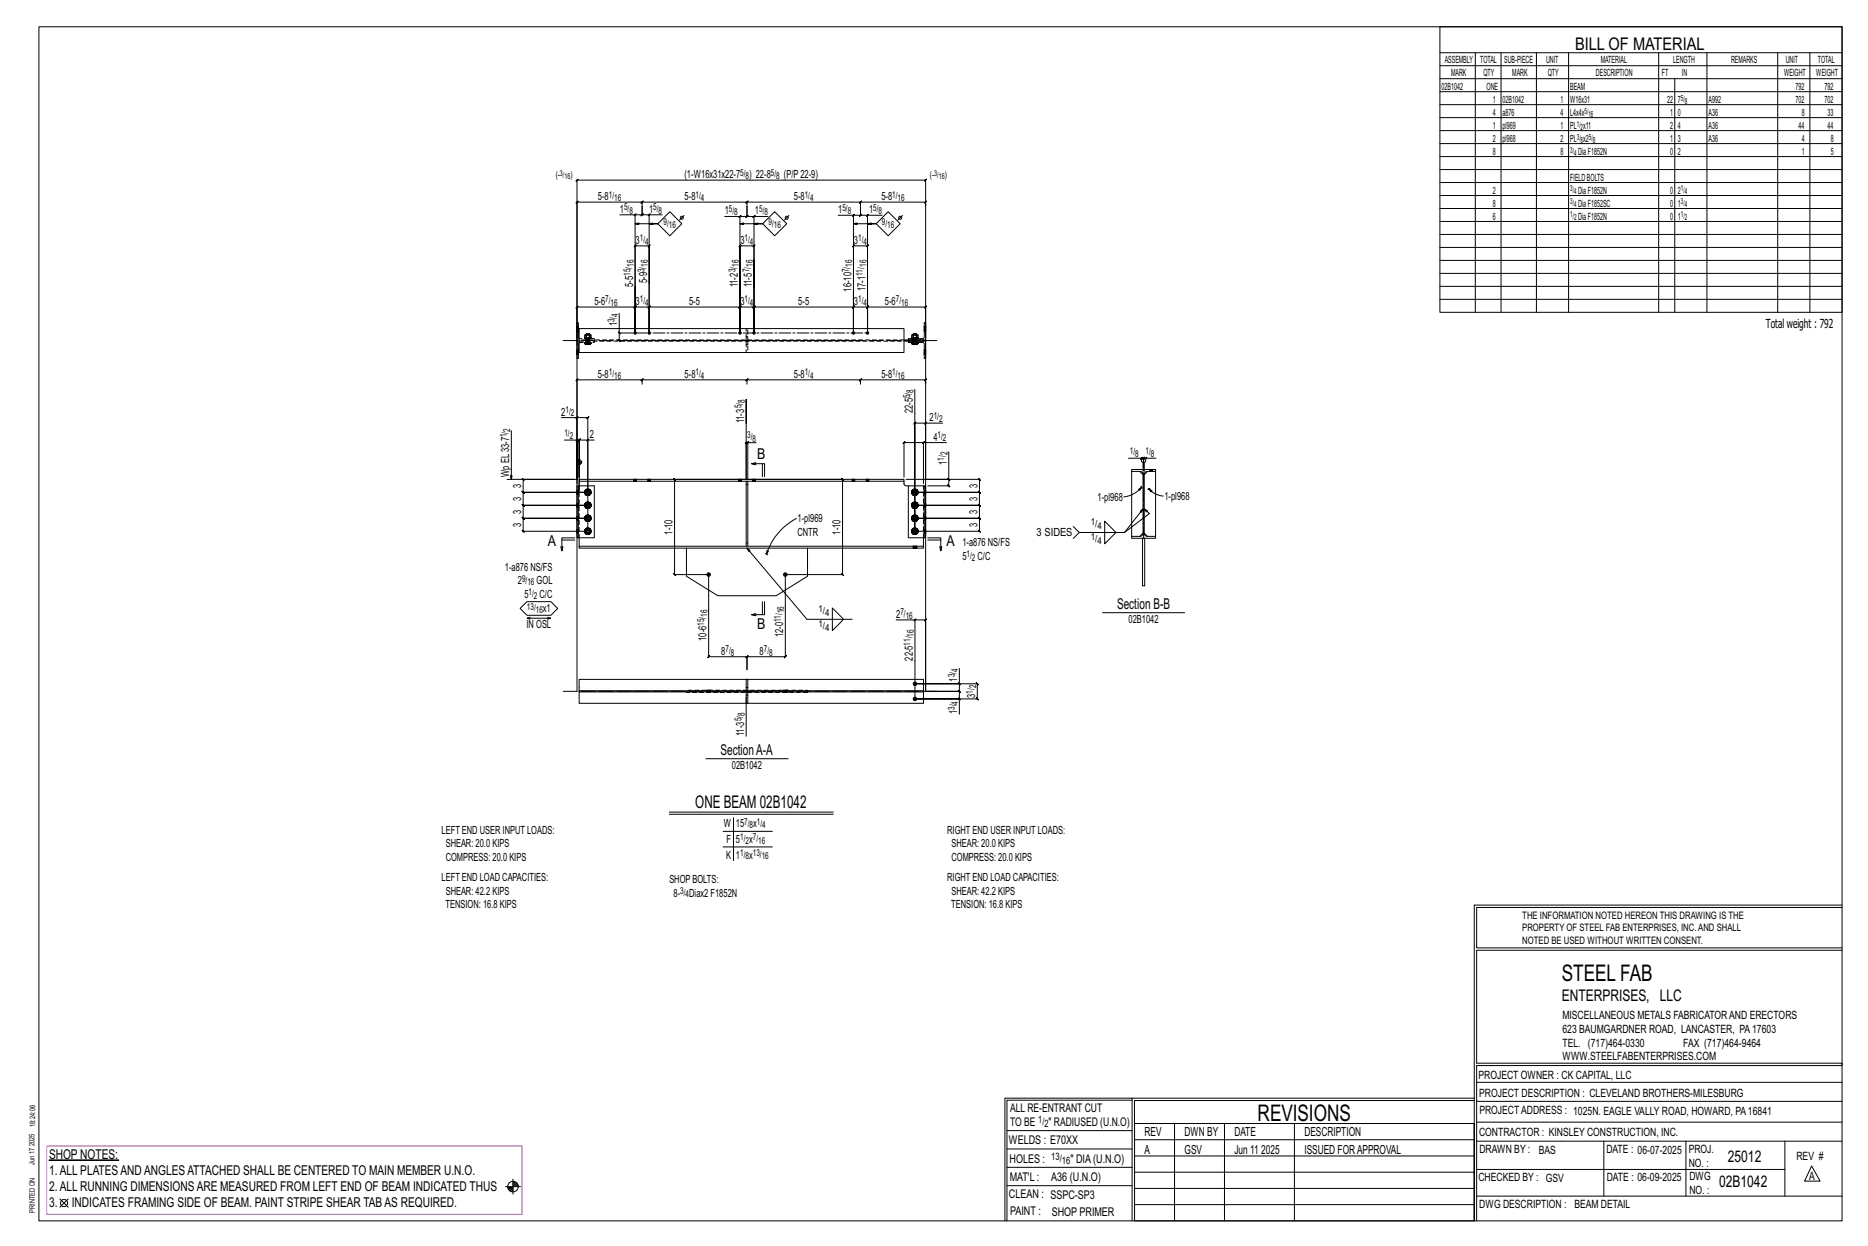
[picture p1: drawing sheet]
<svg xmlns="http://www.w3.org/2000/svg" width="914mm" height="610mm" viewBox="0 0 914 610" stroke-linecap="round" stroke-linejoin="round" font-family="sans-serif">
<g fill="#000" stroke="#000" stroke-width=".49">
<path d="M24 568h34z"/>
<circle cx="311" cy="163" r=".6"/>
<circle cx="318" cy="163" r=".6"/>
<circle cx="362" cy="163" r=".6"/>
<circle cx="369" cy="163" r=".6"/>
<circle cx="418" cy="163" r=".6"/>
<circle cx="425" cy="163" r=".6"/>
<circle cx="347" cy="281" r=".9"/>
<circle cx="384" cy="281" r=".9"/>
<circle cx="448" cy="335" r=".9"/>
<circle cx="448" cy="342" r=".9"/>
</g>
<g fill="none" stroke="#000" stroke-width=".49">
<path d="M19 13h883v584h-883zM705 13h197v140h-197zM705 26h197M705 32h197M705 39h197M722 26v127M735 26v127M752 26v127M768 26v127M812 26v127M820 39v114M836 26v127"/>
<path d="M870 26v127M886 26v127M705 45h197M705 51h197M705 58h197M705 64h197M705 70h197M705 77h197M314 99h52h-1l1-1v3M315 98l-1 1zM365 99l1-1zM366 99h55l1-1-1 3"/>
<path d="M421 99h32l1-1-1 3M422 98l-1 1zM705 83h197M705 89h197M705 96h197M303 105h8v58M310 106l1-1zM311 109h11h-4M314 101v4h1l-1 1v-1h-3M314 101v4v1l1-1h-1h4M314 101l1-3-1 1h-32l1-1-1 1v70M318 105l-1 1z"/>
<path d="M322 109l6-5 6 5-6 6zM324 105h-6v22v-7l-1 1 1-1h-7l-1 1 1-1v43v-23M335 105l-2 3M355 106h7v57v-43v1l1-1h-1h7v1l1-1h-1v43M362 106l1-1-1 1zM362 109h11h-4M366 101v5v-1l-1 1h1h-4M366 101v5h-1l1-1v1h3M369 106l1-1-1 1zM373 109l6-5 6 5-6 6zM376 106h-7v57M386 105l-2 3"/>
<path d="M410 105h8v22M418 109h11h-4M418 105l-1 1zM421 101v4h1l-1 1v-1h-3M421 101v4v1l1-1h-1h4M425 105l-1 1zM429 109l6-5 6 5-6 6zM432 105h-7v58v-43l-1 1 1-1h-7l-1 1 1-1v7M442 105l-2 3M705 102h197M705 108h197M705 115h197"/>
<path d="M318 139v24zM318 139v-12v36M418 127v36M705 121h197M705 127h197M705 134h197M282 160h.1M283 160h.1M303 153v10h7M362 141v-14v36M369 141v-14v36M452 160h.1"/>
<path d="M453 160h.1M705 140h197M705 146h197M282 171h.1M282 173h.1M282 162h.1M282 165v-15v1l1-1h-1h29l-1 1 1-1v13v-13l-1 1 1-1h7l-1 1 1-1v13v-13l-1 1 1-1h44v1l1-1h-1v13v-13v1l1-1h-1h7v1l1-1h-1v13v-13v1l1-1h-1h49l-1 1 1-1v13v-13l-1 1 1-1h7l-1 1 1-1v13v-13l-1 1 1-1h28v1l1-1h-1v15M283 171h.1M283 173h.1M283 162h.1M284 161h159v11h-159zM284 167h-2v8h1l1-7"/>
<path d="M284 166l-1-8h-1v8h2M286 165l3 1zM286 168h.1M286 165v-1h1v1M286 168l1 1M287 168h-1l1 1M287 166h.1M287 167h.1M287 168h.1M287 169v-1h2l-1 1M287 168h1M288 169l1-1v1"/>
<path d="M288 168l-1 1M288 164h1v1M289 164v-1h-2v1h1v1M289 166h.1M289 167h.1M289 168h.1M289 168l-1 1M303 162l1 1zM303 163v4v-1l1 1h-1h118M443 166h9v1h-9M445 167h8v8h-1v-7h-7zM445 166l7-1v-7h1v8h-8z"/>
<path d="M446 165l3 1zM446 168h.1M446 165v-1h1v1M446 168l1 1M447 168h-1l1 1M447 166h.1M447 167h.1M447 168h.1M447 169v-1h2v1M447 168h1M448 169l1-1v1M448 168l-1 1"/>
<path d="M449 165v-1h-2v-1l2 1v1M449 166h.1M449 167h.1M449 168h.1M449 168l-1 1M452 171h.1M452 173h.1M452 162h.1M453 171h.1M453 173h.1M453 162h.1M314 188l1-3-1 1h-32l1-1-1 1v51"/>
<path d="M314 186h52h-1l1-1v3M315 185l-1 1zM366 186h-1l1-1zM366 186h55l1-1-1 3M421 186h32l1-1-1 3M422 185l-1 1zM448 191v69v-53l-1 1 1-1h5M250 211v24M275 204h7v31v-20h-6M282 204h6l-1 1 1-1v56h-32h1l-1-1v1v-6h1l-1-1v1h32h-32h1l-1-1v1v-7l1 1-1-1h32h-32l1 1-1-1v-6h1l-1-1 1 1-1-1v1v-6h1l-1-1v1h25M282 215h9M283 204l-1 1z"/>
<path d="M283 215l-1 1zM288 215l-1 1 1-1zM288 215v26h-32h32M365 207v-12v39v-17l1-1-1 1h1M366 217l1-1-1 1zM370 217h-4v17M452 217h-9v-1l-1 1h1v16M453 216l-1 1zM453 207h1l-1 1zM461 207h-8v28h26v-1l1 1h-1v6v-1l1 1h-1h-31h31v-1l1 1h-1v6l1 1-1-1h-31h31l1 1-1-1v7v-1l1 1h-1h-31h31v-1l1 1h-1v6v-1l1 1h-1h-31M463 217h-11v20M248 235h34"/>
<path d="M282 226h3M282 238h1v25h-1zM282 226h.1M283 225v1M283 238h8v25h-8M284 235h159h-159zM284 225v8v-18l-1 1 1-1-1 1 1-1v26M284 235v3M284 226v1M285 226v1M287 239v1M288 239l-1 1"/>
<path d="M288 240v-1l1 1h-1M288 240l1 1M289 240h.1M310 235h.1M311 235h.1M317 235h.1M318 235h.1M362 235h.1M363 235h.1M365 235v32M366 235v32M369 235h.1"/>
<path d="M370 235h.1M370 227h-2h6v6M370 226l-2 1M373 227v6M417 235h.1M418 235h.1M424 235h.1M425 235h.1M443 235v2l2 1M447 239v1M448 239l-1 1M448 240v-1l1 1"/>
<path d="M448 240l1 1M449 240h.1M452 238h1v25h-1zM452 238h-7v25h7M464 234l1 1zM464 221v14h-20M464 235v3v-1l1 1h-1h-10M552 224h7v2h1v5M554 230h12v1h-5l-1 1v29l1 1h5v1h-12v-1h5l1-1v-29l-1-1h-5zM554 231v31M557 239l2-1-1 2zM558 231l2 1"/>
<path d="M558 225l1-1zM559 238h.1M559 224h1l-1 1 1-1v5v-5l-1 1 1-1h1M559 238a13 13 0 0 1-9 5M559 238v1M561 224l-1 1zM562 231l-2 1M562 239l2 1-1 1zM562 239l4 3 3 1M562 239h.1M563 230h.1M563 231h.1"/>
<path d="M563 239h-1M564 230h.1M564 231h.1M566 231v31M566 224h-5v2h-1v5M286 260h1M286 254h1M286 247h1M286 241h1M286 259l1 1M286 253l1 1M286 240l1 1"/>
<path d="M287 255h.1M287 248v1M287 242h.1M287 260l-1 1M287 254h-1M287 247l-1 1M287 241h-1M287 260v-1l-1 1 1 1v-1M287 253v-1l-1 2 1 1v-1M287 247v-1l-1 1 1 1M287 240l-1 1 1 1v-1M287 254l1 1"/>
<path d="M287 248l1 1M287 242h1M287 259h.1M287 252h.1M287 246h.1M287 255h1M288 258l-1 1M288 259h1h-1M288 252l-1 1M288 253v-1h1l-1 1M288 246h-1M288 246h1h-1"/>
<path d="M288 259l1 1v1M288 253l1 1M288 246l1 1v1M288 259h-1M288 254l1 1h-1M288 248h1l-1 1v-1M288 242h1h-1M289 254v1M289 248h.1M289 241v1M289 260l-1 1M289 254l-1 1"/>
<path d="M289 247l-1 1M289 241l-1 1M289 259v1M289 252v1M289 246v1M289 253v1M289 247h.1M289 240v1M390 254a30 30 0 0 0-15 17M446 260h1M446 254h1M446 247h1"/>
<path d="M446 241h1M446 240l1 1M446 253l1 1M446 259l1 1M447 242h.1M447 248v1M447 255h.1M447 241h-1M447 247l-1 1M447 254h-1M447 260l-1 1M447 240l-1 1 1 1v-1"/>
<path d="M447 247v-1l-1 1 1 1M447 253v-1l-1 2 1 1v-1M447 260v-1l-1 1 1 1v-1M447 242h1M447 248l1 1M447 254l1 1M447 246h.1M447 252h.1M447 259h.1M447 255h1M448 246h-1M448 246h1"/>
<path d="M448 252l-1 1M448 253v-1h1v1M448 258l-1 1M448 259h1M448 246l1 1v1M448 253l1 1M448 259l1 1v1M448 259h-1M449 242h-1M449 248l-1 1v-1M449 254v1h-1M449 241v1"/>
<path d="M449 248h.1M449 254v1M449 241l-1 1M449 247l-1 1M449 254l-1 1M449 260l-1 1M449 246v1M449 252v1M449 259v1M449 240v1M449 247h.1M449 253v1"/>
<path d="M541 255l5 6-5 5zM560 249l-10 12h-22l-3-3M560 249l3 2-13 10M275 267v2M275 264h6M281 263h-6v6l1-2M284 267h168v1h-168zM284 263v4M287 261h.1M287 261h1M288 261h1h-1M289 260v1"/>
<path d="M336 268v14l15 9h29l15-9v-14M366 268l29 35h22M375 271h.1M375 271h1M375 269l1 1-1 1zM447 261h.1M447 267h.1M447 268h.1M447 261h1M449 261h-1M449 267h.1M449 268h.1"/>
<path d="M449 260v1M452 263v4M454 263h7v6v-2M454 264h7M460 267l1 2M528 261l-3 2M559 263h1v24h-1zM560 261l-2 1M560 261l2 1M258 294h12l3 4-3 3h-12l-3-3zM347 281v17zM347 281h-17l1 1-1-1v-46h1l-1-1v1h82v-1l1 1h-1v46l1 1-1-1h-28"/>
<path d="M373 294v7M374 294v7h-6h2M384 281v16zM384 297v24h1l-1 1v-1h-18l-1 1 1-1v7v-7l-1 1 1-1h-19l-1 1 1-1v-23M407 297l6 6-6 6zM540 300h40M258 302h12l-2 1M260 302h-2l2 1M268 302h2M370 300l-2 1M439 303h9v20M448 303l-1 1z"/>
<path d="M448 303h5v1l1-1h-1v35M282 338v-250v1l1-1h-1h171v1l1-1h-1v250M284 338h168v1h-168zM284 339v5h168v-5M284 338v-6h168v6M346 338h.1M346 339h.1M348 338h.1M348 339h.1M365 339h1v5h-1zM365 332h1v6h-1zM384 338h.1"/>
<path d="M384 339h.1M385 338h.1M385 339h.1M448 323v19zM453 338h17h-1l1 1v-1v4M469 334l1 1zM470 327v8h-22h30v-1l1 1h-1v7v-1l1 1h-1h-30h22v7M470 335v3h-1l1 1v-1h-17M365 341v19M469 341l1 1zM346 371h40M328 397h80"/>
<path d="M328 398h80M354 407h24M354 414h24M359 400v21M722 443v154M722 443h180M902 444h-179v20h179M902 465h-179v55h179v1h-179v76M554 538h-61v59M554 537h168M722 538h-167v13M723 539h179"/>
<path d="M723 530h179M493 553h61M555 550h167v47h-167zM555 558h167M575 550v47M599 550v47M634 550v47M723 549h179M723 558h179M785 558v27M825 558v27M874 558v27"/>
<path d="M251 577v7M251 579h2M251 580h3M251 578h2M493 571h61M493 562h61M555 573h167M555 566h167M723 572h151M887 570l4 8h-8zM29 587l4 4M33 587l-4 4"/>
<path d="M247 581h8M249 581h2M249 582h2M250 583h1M492 597v-60h62v60M493 580h61M555 589h167M555 581h167M723 585h179"/>
<circle cx="334" cy="107" r=".7"/>
<circle cx="385" cy="107" r=".7"/>
<circle cx="441" cy="107" r=".7"/>
<circle cx="284" cy="226" r="1.2"/>
<circle cx="31" cy="589" r="1.8"/>
<circle cx="251" cy="581" r="2.6"/>
</g>
<path d="M23 561h233v33h-233z" fill="none" stroke="#f0f" stroke-width=".5"/>
<g fill="none" stroke="#000" stroke-width=".49" stroke-dasharray="2 1.4">
<path d="M282 160h.1M283 160h-1M283 160h.1M453 160h-1M453 160h.1M282 172h1M282 171h.1M282 173h.1M282 173h1M282 161h1M282 160h1M282 162h.1"/>
<path d="M282 162h1M282 161l1 1M283 171h-1M283 171h.1M283 173l-1-1 1 1M283 161h-1h1M284 167h159M284 168h7v-1M286 168h.1M286 168l1 1M286 165h1h-1v-1h1v1v-1v1h1h-1M287 168h.1"/>
<path d="M287 169l-1-1 1 1-1-1h1M287 166h.1M287 166v1M287 167v1M287 167h.1M287 166v2zM287 164v-1M287 164h1M287 169h.1M287 164h.1M287 166h-1l1-1M287 166h1"/>
<path d="M287 165h1M287 167v-1M287 168h1zM287 168l1 1v-1M287 163h1M287 166l1 1zM287 166h1zM288 167v-1M288 166h.1M288 167v1zM288 167l-1 1M288 168h-1"/>
<path d="M288 169l-1-1h1M288 168h.1M288 168h1M288 164h.1M288 167l1-1M288 167v1M288 166h1M288 169h.1M288 165h1M288 163l1 1M288 164v1zM288 165h1h-1v-1h1v1"/>
<path d="M289 166v2zM289 167h.1M289 167v-1M289 168h.1M289 168v-1M289 166h.1M289 169v-1M289 168l-1 1zM289 165v1M289 168v1zM291 166h-7M365 168h1v4h-1z"/>
<path d="M365 167v1M365 161h1v4h-1zM365 165v1M366 168v-1M366 166v-1M443 166h-159M446 168h.1M446 168l1 1M446 165h1h-1v-1h1v1v-1v1h2h-2M447 168h.1M447 169l-1-1 1 1-1-1h1M447 166h.1"/>
<path d="M447 166v1M447 167v1M447 167h.1M447 166v2zM447 164v-1M447 164h2M447 169h.1M447 164h.1M447 166h-1l1-1M447 166h1M447 165h1M447 167v-1"/>
<path d="M447 168h1zM447 168l1 1v-1M447 163h2M447 166l1 1zM447 166h1zM448 167v-1M448 166h.1M448 167v1zM448 167l-1 1M448 168h-1M448 169l-1-1h1M448 168h.1"/>
<path d="M448 168h1M448 164h.1M448 167l1-1M448 167v1M448 166h1M448 169h1M448 165h1M449 168h.1M449 166h.1M449 164h.1M449 163v1M449 164v1z"/>
<path d="M449 165v-1v1M449 166v2zM449 167h.1M449 167v-1M449 168v-1M449 169v-1M449 168v1zM449 165v1M452 173h.1M452 172l1 1-1-1M452 162h.1M452 161h1l-1-1"/>
<path d="M452 173h1M452 162h1M453 171h-1M453 173h-1M453 173h.1M453 171h.1M453 172l-1-1M453 172h-1M453 161h-1M453 162h-1M453 162h.1M453 161l-1-1"/>
<path d="M284 238v25M287 240h-1zM287 240v-1zM287 240v-1M287 240h1zM287 239h1zM288 239h-1h1h-1l1 1M288 239v1zM288 239h.1M288 240h.1M288 239l1 1zM288 239l1 1"/>
<path d="M288 240l1 1zM289 240h-1l1 1M289 240h.1M310 235h.1M311 235h-1M311 235h.1M317 235h.1M318 235h-1M318 235h.1M362 235h.1M363 235h.1M365 237h1"/>
<path d="M369 235h.1M370 235h.1M417 235h.1M418 235h-1M418 235h.1M424 235h.1M425 235h.1M425 235h-1M447 240h-1zM447 240v-1zM447 240v-1M447 240h2z"/>
<path d="M447 239h1zM448 239h-1h1h-1l1 1M448 239v1zM448 239h.1M448 240h1M448 239l1 1zM448 239l1 1M449 240v1zM449 240v1M449 240h.1M563 230v1M563 230h.1"/>
<path d="M564 230v1zM564 230l-1 1M564 231h-1M564 230v1M564 230h.1M564 231h.1M564 231v-1M282 260h1M282 259h1M282 254h1zM282 254h.1M282 254h1"/>
<path d="M282 253h1M282 248h1zM282 248h.1M282 248h1M282 247h1M282 246h1M282 242h1zM282 242v-1M282 241l1 1M282 241h1M282 240h1M283 254h-1h1"/>
<path d="M283 248l-1-1 1 1M283 241h-1h1M286 260v1zM286 254h.1M286 247v1zM286 241h.1M286 260l1-1-1 1 1 1-1-1h1M286 254l1-2-1 2 1 1-1-1h1M286 247l1-1-1 1 1 2-1-2h1M286 241l1-1-1 1 1 1-1-1h1M286 259v1zM286 253v1z"/>
<path d="M286 254l1 1zM286 247h.1M286 248h1zM286 240v1zM286 241l1 1zM286 259l1 1M286 254h1M286 253l1 1M286 248l1-1M286 247h1M286 241h1M286 240l1 1"/>
<path d="M287 259h-1zM287 259v-1zM287 252l-1 1zM287 255h.1M287 252h.1M287 246l-1 1zM287 248v1zM287 246h.1M287 242h.1M287 259h.1M287 248v1M287 260v-1"/>
<path d="M287 254v1M287 253h.1M287 248h.1M287 247v-1M287 241v1M287 240h.1M287 260h.1M287 254h.1M287 247v1zM287 241h.1M287 259h1zM287 255h1z"/>
<path d="M287 252h1zM287 249h1zM287 246h1zM287 242h1zM287 259l-1 1v-1v2h1h-1h1M287 253v-1l-1 2v-1v1l1 1-1-1 1 1v-1M287 246l-1 1v1h1h-1h1M287 240l-1 1v-1v1l1 1-1-1 1 1M287 260v-1zM287 253v1zM287 247h.1M287 240v1z"/>
<path d="M287 241v1zM287 258h1zM287 255h1h-1h1h-1zM287 254h1zM287 253h1zM287 248l1 1h-1h1h-1zM287 248h1zM287 247l1-1zM287 242h1h-1h1h-1zM288 258l-1 1 1-1-1 1h1M288 259h.1M288 258v1v-1v1z"/>
<path d="M288 258h.1M288 252h-1h1h-1l1 1M288 255h.1M288 254h.1M288 253h.1M288 252v1zM288 252h.1M288 246h-1h1h-1h1M288 249h.1M288 248v1M288 248h.1M288 246v1z"/>
<path d="M288 246h.1M288 242h.1M288 259v1zM288 255v-1M288 247h.1M288 242v-1zM288 259h1zM288 259h1M288 255h1zM288 255h1M288 252h1zM288 252h1"/>
<path d="M288 249l1-1zM288 249l1-1M288 246h1zM288 246h1M288 242h1zM288 242h1M288 258l1 1zM288 260h1zM288 253l1 1zM288 247h1zM288 259l1 1zM288 252l1 2z"/>
<path d="M288 246l1 1zM289 260h-1zM289 254h-1zM289 247l-1 1zM289 241h-1zM289 260v-1M289 254v1M289 253v-1M289 248h.1M289 247v-1M289 241v1M289 259h-1l1 2"/>
<path d="M289 255v-1M289 252l-1 1 1 1M289 248v-1M289 246h-1l1 2M289 242v-1M289 259h.1M289 252v1zM289 246v1zM289 259v1zM289 259v1M289 253v1zM289 253v1"/>
<path d="M289 247h.1M289 240v1zM289 240v1M289 254v1zM289 241v1zM289 260l-1 1zM289 254l-1 1zM289 247l-1 2zM289 241l-1 1zM289 260v1zM289 254h.1M289 247v1z"/>
<path d="M289 241h.1M446 241h.1M446 247v1zM446 254h.1M446 260v1zM446 241l1-1-1 1 1 1-1-1h1M446 247l1-1-1 1 1 2-1-2h1M446 254l1-2-1 2 1 1-1-1h1M446 260l1-1-1 1 1 1-1-1h1M446 240v1zM446 241l1 1zM446 247h.1"/>
<path d="M446 248h1zM446 253v1zM446 254l1 1zM446 259v1zM446 241h1M446 240l1 1M446 248l1-1M446 247h1M446 254h1M446 253l1 1M446 259l1 1M447 242h.1"/>
<path d="M447 246l-1 1zM447 248v1zM447 246h.1M447 252l-1 1zM447 255h.1M447 252h.1M447 259h-1zM447 259v-1zM447 248v1M447 259h.1M447 241v1M447 240h.1"/>
<path d="M447 248h.1M447 247v-1M447 254v1M447 253h.1M447 260v-1M447 241h.1M447 247v1zM447 254h.1M447 260h.1M447 242h2zM447 249h2zM447 246h2z"/>
<path d="M447 255h2zM447 252h2zM447 259h2zM447 240l-1 1v-1v1l1 1-1-1 1 1M447 246l-1 1v1h1h-1h1M447 253v-1l-1 2v-1v1l1 1-1-1 1 1v-1M447 259l-1 1v-1v2h1h-1h1M447 240v1zM447 241v1zM447 247h.1M447 253v1zM447 260v-1z"/>
<path d="M447 242h1zM447 249h1zM447 246h1zM447 255h1zM447 252h1zM447 258h1zM447 242h1h-1h1h-1zM447 240h1zM447 248l1 1h-1h1h-1zM447 248h1zM447 247l1-1zM447 255h1h-1h1h-1z"/>
<path d="M447 254h1zM447 253h1zM447 259h1zM448 242h.1M448 240h.1M448 246h-1h1h-1h1M448 249h.1M448 248v1M448 248h.1M448 246v1zM448 246h.1M448 252h-1h1h-1l1 1"/>
<path d="M448 255h.1M448 254h.1M448 253h.1M448 252v1zM448 252h.1M448 258l-1 1 1-1-1 1h1M448 259h.1M448 258v1v-1v1zM448 258h.1M448 242h1M448 242l1-1zM448 240h1z"/>
<path d="M448 248h1M448 248h1zM448 247h1zM448 246h1M448 255l1-1M448 254h1zM448 253h1zM448 253h1M448 259l1 1zM448 259h1M448 242h1zM448 249l1-1z"/>
<path d="M448 249l1-1M448 246h1zM448 255h1zM448 255h1M448 252h1zM448 252h1M448 259h1zM448 258l1 1zM449 247h.1M449 253v1zM449 260h.1M449 246v1z"/>
<path d="M449 252v2zM449 259v1zM449 241h.1M449 247v1zM449 254h.1M449 241v1M449 248h.1M449 247v-1M449 254v1M449 253v-1M449 260v-1M449 242v-1"/>
<path d="M449 248v-1M449 246v2M449 255v-1M449 252v1v1M449 259v2M449 252v1zM449 259h.1M449 253v1M449 259v1M449 241v1zM449 254v1zM449 247v2z"/>
<path d="M449 260v1zM452 240h1zM452 241h1l-1-1M452 246h1zM452 247h1h-1M452 253h1zM452 253l1 1-1-1M452 259h1zM452 260h1l-1-1M453 240h.1M453 241l-1-1M453 241h-1"/>
<path d="M453 242h-1M453 246v1M453 247l-1-1M453 247h-1M453 248h-1M453 253h.1M453 253h-1M453 254h-1M453 259h.1M453 260l-1-1M453 260h-1M282 261h1z"/>
<path d="M282 261h.1M282 260l1 1M283 260h-1l1 1M286 261h1zM286 261l1-1M287 261h.1M287 260v1M287 261h1zM287 260v1zM287 261l1 1zM287 261h1h-1h1h-1zM288 262v-1z"/>
<path d="M288 261h.1M288 261v-1zM288 261h1zM288 261h1M289 260v1M289 261v-1M289 261h.1M366 266h-1M446 261h1zM446 261l1-1M447 261h.1M447 260v1"/>
<path d="M447 267h.1M447 267v1M447 261h2zM447 268h.1M447 260v1zM447 261l1 1zM447 268v-1M447 261h1h-1h1h-1zM447 261h1zM448 267v1zM448 268v-1M448 262v-1z"/>
<path d="M448 261h.1M448 267h.1M448 261h1M448 261l1-1zM448 268l1-1M448 261h1zM449 268v-1M449 268h.1M449 260v1M449 261v-1M449 261h.1M452 263v-25"/>
<path d="M453 261h-1M336 338h59v1h-59zM346 338h.1M346 338v1M346 339h.1M346 339v-1M347 338v1zM347 339v-1M347 338h.1M347 339l1-1M348 339v-1M348 339h.1"/>
<path d="M351 339v-1M366 336h-1M380 338v1M384 338h.1M384 338v1M384 339h.1M384 339v-1M384 338v1zM384 339l1-1M384 338h1M385 339v-1M385 339h.1"/>
<path d="M365 340h1"/>
</g>
<path d="M276 167h184M276 338h184" fill="none" stroke="#000" stroke-width=".49" stroke-dasharray="6.8 1 0 1"/>
<path d="M311 163h114M560 263v-33" fill="none" stroke="#000" stroke-width=".49" stroke-dasharray="5.8 1 1 1"/>
<g font-size="11.2">
<text x="764" y="480">STEEL FAB</text>
<text x="616" y="548">REVISIONS</text>
</g>
<g font-size="8.6">
<text x="771" y="24">BILL OF MATERIAL</text>
<text x="340" y="395">ONE BEAM 02B1042</text>
</g>
<g font-size="7.9">
<text x="765" y="490">ENTERPRISES, LLC</text>
<text x="846" y="569">25012</text>
<text x="842" y="581">02B1042</text>
</g>
<g font-size="7.3">
<text x="371" y="224">B</text>
<text x="268" y="267">A</text>
<text x="463" y="267">A</text>
<text x="547" y="298">Section B-B</text>
<text x="371" y="308">B</text>
<text x="353" y="369">SectionA-A</text>
</g>
<g font-size="6.6">
<text x="24" y="567">SHOP NOTES:</text>
<text x="24" y="575">1.ALL PLATESANDANGLESATTACHED SHALL BE CENTERED TO MAIN MEMBER U.N.O.</text>
<text x="24" y="583">2.ALL RUNNING DIMENSIONSARE MEASURED FROM LEFT END OF BEAM INDICATED THUS</text>
<text x="24" y="591">3.</text>
<text x="35" y="591">INDICATES FRAMING SIDE OF BEAM. PAINT STRIPE SHEAR TABAS REQUIRED.</text>
</g>
<g font-size="6.1">
<text x="864" y="161">Total weight : 792</text>
<text x="560" y="556">REV</text>
<text x="580" y="556">DWN BY</text>
<text x="604" y="556">DATE</text>
<text x="639" y="556">DESCRIPTION</text>
<text x="560" y="564">A</text>
<text x="580" y="564">GSV</text>
<text x="604" y="564">Jun 11</text>
<text x="617" y="564">2025</text>
<text x="639" y="564">ISSUED FORAPPROVAL</text>
</g>
<g font-size="5.9">
<text x="494" y="560">WELDS : E70XX</text>
<text x="494" y="569">HOLES :</text>
<text x="524" y="569">&quot; DIA(U.N.O)</text>
<text x="494" y="578">MAT'L :</text>
<text x="515" y="578">A36 (U.N.O)</text>
<text x="494" y="586">CLEAN : SSPC-SP3</text>
<text x="495" y="595">PAINT :</text>
<text x="515" y="595">SHOP PRIMER</text>
</g>
<g font-size="5.8">
<text x="494" y="544">ALL RE-ENTRANT CUT</text>
<text x="494" y="551">TO BE</text>
<text x="513" y="551">&quot; RADIUSED (U.N.O)</text>
</g>
<g font-size="5.6">
<text x="765" y="499">MISCELLANEOUS METALS FABRICATORAND ERECTORS</text>
<text x="765" y="505">623 BAUMGARDNER ROAD, LANCASTER, PA17603</text>
<text x="765" y="512">TEL. (717)464-0330</text>
<text x="824" y="512">FAX (717)464-9464</text>
<text x="765" y="519">WWW.STEELFABENTERPRISES.COM</text>
<text x="724" y="528">PROJECT OWNER : CK CAPITAL, LLC</text>
<text x="724" y="537">PROJECT DESCRIPTION : CLEVELAND BROTHERS-MILESBURG</text>
<text x="724" y="545">PROJECTADDRESS : 1025N. EAGLE VALLY ROAD, HOWARD, PA16841</text>
<text x="724" y="556">CONTRACTOR : KINSLEY CONSTRUCTION, INC.</text>
<text x="724" y="564">DRAWN BY :</text>
<text x="753" y="564">BAS</text>
<text x="786" y="564">DATE : 06-07-2025</text>
<text x="827" y="564">PROJ.</text>
<text x="879" y="568">REV #</text>
<text x="827" y="571">NO. :</text>
<text x="724" y="578">CHECKED BY : GSV</text>
<text x="787" y="578">DATE : 06-09-2025</text>
<text x="827" y="578">DWG</text>
<text x="886" y="578">A</text>
<text x="827" y="584">NO. :</text>
<text x="724" y="591">DWG DESCRIPTION : BEAM DETAIL</text>
</g>
<g font-size="5.5">
<text x="335" y="87">(1-W16x31x22-7</text>
<text x="367" y="87">) 22-8</text>
<text x="384" y="87">(P/P22-9)</text>
<text x="293" y="98">5-8</text>
<text x="335" y="98">5-8</text>
<text x="389" y="98">5-8</text>
<text x="431" y="98">5-8</text>
<text x="303" y="104">1</text>
<text x="318" y="104">1</text>
<text x="355" y="105">1</text>
<text x="370" y="105">1</text>
<text x="410" y="104">1</text>
<text x="425" y="104">1</text>
<text x="311" y="119">3</text>
<text x="362" y="119">3</text>
<text x="418" y="119">3</text>
<text x="310" y="140" transform="rotate(-90 310 140)">5-5</text>
<text x="317" y="139" transform="rotate(-90 317 139)">5-9</text>
<text x="361" y="141" transform="rotate(-90 361 141)">11-2</text>
<text x="368" y="141" transform="rotate(-90 368 141)">11-5</text>
<text x="417" y="143" transform="rotate(-90 417 143)">16-10</text>
<text x="424" y="142" transform="rotate(-90 424 142)">17-1</text>
<text x="291" y="149">5-6</text>
<text x="311" y="149">3</text>
<text x="337" y="149">5-5</text>
<text x="362" y="149">3</text>
<text x="391" y="149">5-5</text>
<text x="418" y="149">3</text>
<text x="433" y="149">5-6</text>
<text x="302" y="160" transform="rotate(-90 302 160)">1</text>
<text x="293" y="185">5-8</text>
<text x="335" y="185">5-8</text>
<text x="389" y="185">5-8</text>
<text x="431" y="185">5-8</text>
<text x="275" y="203">2</text>
<text x="447" y="202" transform="rotate(-90 447 202)">22-5</text>
<text x="364" y="207" transform="rotate(-90 364 207)">11-3</text>
<text x="455" y="206">2</text>
<text x="289" y="214">2</text>
<text x="457" y="216">4</text>
<text x="463" y="227" transform="rotate(-90 463 227)">1</text>
<text x="249" y="233" transform="rotate(-90 249 233)">Wp EL33-7</text>
<text x="255" y="239" transform="rotate(-90 255 239)">3</text>
<text x="478" y="239" transform="rotate(-90 478 239)">3</text>
<text x="255" y="245" transform="rotate(-90 255 245)">3</text>
<text x="478" y="245" transform="rotate(-90 478 245)">3</text>
<text x="537" y="245">1-pl968</text>
<text x="570" y="245">1-pl968</text>
<text x="255" y="251" transform="rotate(-90 255 251)">3</text>
<text x="478" y="251" transform="rotate(-90 478 251)">3</text>
<text x="255" y="258" transform="rotate(-90 255 258)">3</text>
<text x="390" y="256">1-pl969</text>
<text x="478" y="258" transform="rotate(-90 478 258)">3</text>
<text x="329" y="262" transform="rotate(-90 329 262)">1-10</text>
<text x="390" y="262">CNTR</text>
<text x="411" y="262" transform="rotate(-90 411 262)">1-10</text>
<text x="507" y="262">3 SIDES</text>
<text x="471" y="267">1-a876 NS/FS</text>
<text x="471" y="274">5</text>
<text x="479" y="274">C/C</text>
<text x="247" y="279">1-a876 NS/FS</text>
<text x="254" y="286">2</text>
<text x="263" y="286">GOL</text>
<text x="257" y="292">5</text>
<text x="264" y="292">C/C</text>
<text x="266" y="299">x1</text>
<text x="439" y="302">2</text>
<text x="552" y="305">02B1042</text>
<text x="258" y="307">IN OSL</text>
<text x="383" y="312" transform="rotate(-90 383 312)">12-0</text>
<text x="346" y="314" transform="rotate(-90 346 314)">10-6</text>
<text x="353" y="320">8</text>
<text x="372" y="320">8</text>
<text x="447" y="323" transform="rotate(-90 447 323)">22-5</text>
<text x="469" y="333" transform="rotate(-90 469 333)">1</text>
<text x="477" y="341" transform="rotate(-90 477 341)">3</text>
<text x="469" y="349" transform="rotate(-90 469 349)">1</text>
<text x="364" y="360" transform="rotate(-90 364 360)">11-3</text>
<text x="358" y="376">02B1042</text>
<text x="354" y="405">W</text>
<text x="360" y="405">15</text>
<text x="369" y="405">x</text>
<text x="216" y="408">LEFT END USER INPUT LOADS:</text>
<text x="356" y="412">F</text>
<text x="360" y="412">5</text>
<text x="367" y="412">x</text>
<text x="464" y="408">RIGHT END USER INPUT LOADS:</text>
<text x="218" y="415">SHEAR: 20.0 KIPS</text>
<text x="466" y="415">SHEAR: 20.0 KIPS</text>
<text x="218" y="421">COMPRESS: 20.0 KIPS</text>
<text x="355" y="420">K</text>
<text x="360" y="420">1</text>
<text x="367" y="420">x</text>
<text x="466" y="421">COMPRESS: 20.0 KIPS</text>
<text x="216" y="431">LEFT END LOAD CAPACITIES:</text>
<text x="464" y="431">RIGHT END LOAD CAPACITIES:</text>
<text x="218" y="438">SHEAR: 42.2 KIPS</text>
<text x="328" y="432">SHOPBOLTS:</text>
<text x="466" y="438">SHEAR: 42.2 KIPS</text>
<text x="330" y="439">8-</text>
<text x="337" y="439">Diax2 F1852N</text>
<text x="218" y="444">TENSION: 16.8 KIPS</text>
<text x="466" y="444">TENSION: 16.8 KIPS</text>
</g>
<g font-size="5">
<text x="745" y="450">THE INFORMATION NOTED HEREON THIS DRAWING IS THE</text>
<text x="745" y="456">PROPERTY OF STEEL FAB ENTERPRISES, INC.AND SHALL</text>
<text x="745" y="462">NOTED BE USED WITHOUT WRITTEN CONSENT.</text>
<text x="508" y="550">1/</text>
<text x="511" y="551">2</text>
<text x="515" y="568">13/</text>
<text x="520" y="570">16</text>
</g>
<g font-size="4.9">
<text x="707" y="31">ASSEMBLY</text>
<text x="725" y="31">TOTAL</text>
<text x="736" y="31">SUB-PIECE</text>
<text x="757" y="31">UNIT</text>
<text x="784" y="31">MATERIAL</text>
<text x="819" y="31">LENGTH</text>
<text x="847" y="31">REMARKS</text>
<text x="874" y="31">UNIT</text>
<text x="890" y="31">TOTAL</text>
<text x="710" y="37">MARK</text>
<text x="726" y="37">QTY</text>
<text x="740" y="37">MARK</text>
<text x="758" y="37">QTY</text>
<text x="781" y="37">DESCRIPTION</text>
<text x="814" y="37">FT</text>
<text x="823" y="37">IN</text>
<text x="873" y="37">WEIGHT</text>
<text x="889" y="37">WEIGHT</text>
<text x="706" y="44">02B1042</text>
<text x="728" y="44">ONE</text>
<text x="769" y="44">BEAM</text>
<text x="879" y="44">792</text>
<text x="893" y="44">792</text>
<text x="731" y="50">1</text>
<text x="736" y="50">02B1042</text>
<text x="764" y="50">1</text>
<text x="769" y="50">W16x31</text>
<text x="816" y="50">22</text>
<text x="821" y="50">7</text>
<text x="836" y="50">A992</text>
<text x="879" y="50">702</text>
<text x="893" y="50">702</text>
<text x="731" y="57">4</text>
<text x="736" y="57">a876</text>
<text x="764" y="57">4</text>
<text x="769" y="57">L4x4x</text>
<text x="818" y="57">1</text>
<text x="821" y="57">0</text>
<text x="836" y="57">A36</text>
<text x="882" y="57">8</text>
<text x="895" y="57">33</text>
<text x="731" y="63">1</text>
<text x="736" y="63">pl969</text>
<text x="764" y="63">1</text>
<text x="769" y="63">PL x11</text>
<text x="818" y="63">2</text>
<text x="821" y="63">4</text>
<text x="836" y="63">A36</text>
<text x="880" y="63">44</text>
<text x="895" y="63">44</text>
<text x="731" y="69">2</text>
<text x="736" y="69">pl968</text>
<text x="764" y="69">2</text>
<text x="769" y="69">PL x2</text>
<text x="818" y="69">1</text>
<text x="821" y="69">3</text>
<text x="836" y="69">A36</text>
<text x="882" y="69">4</text>
<text x="896" y="69">8</text>
<text x="731" y="76">8</text>
<text x="764" y="76">8</text>
<text x="772" y="76">DiaF1852N</text>
<text x="818" y="76">0</text>
<text x="821" y="76">2</text>
<text x="882" y="76">1</text>
<text x="896" y="76">5</text>
<text x="769" y="88">FIELDBOLTS</text>
<text x="731" y="95">2</text>
<text x="772" y="95">DiaF1852N</text>
<text x="818" y="95">0</text>
<text x="821" y="95">2</text>
<text x="731" y="101">8</text>
<text x="772" y="101">DiaF1852SC</text>
<text x="818" y="101">0</text>
<text x="821" y="101">1</text>
<text x="731" y="107">6</text>
<text x="772" y="107">DiaF1852N</text>
<text x="818" y="107">0</text>
<text x="821" y="107">1</text>
</g>
<g font-size="4.7">
<text x="272" y="87">(-</text>
<text x="279" y="87">)</text>
<text x="362" y="86">5/</text>
<text x="365" y="88">8</text>
<text x="377" y="86">5/</text>
<text x="380" y="88">8</text>
<text x="455" y="87">(-</text>
<text x="462" y="87">)</text>
<text x="298" y="97">1/</text>
<text x="301" y="98">16</text>
<text x="340" y="97">1/</text>
<text x="343" y="98">4</text>
<text x="394" y="97">1/</text>
<text x="397" y="98">4</text>
<text x="437" y="97">1/</text>
<text x="439" y="98">16</text>
<text x="305" y="103">5/</text>
<text x="308" y="105">8</text>
<text x="320" y="103">5/</text>
<text x="322" y="105">8</text>
<text x="357" y="104">5/</text>
<text x="359" y="105">8</text>
<text x="372" y="104">5/</text>
<text x="374" y="105">8</text>
<text x="412" y="103">5/</text>
<text x="415" y="105">8</text>
<text x="427" y="103">5/</text>
<text x="430" y="105">8</text>
<text x="325" y="110">9/</text>
<text x="327" y="112">16</text>
<text x="376" y="110">9/</text>
<text x="379" y="112">16</text>
<text x="432" y="110">9/</text>
<text x="434" y="112">16</text>
<text x="313" y="118">1/</text>
<text x="316" y="120">4</text>
<text x="365" y="118">1/</text>
<text x="367" y="120">4</text>
<text x="420" y="118">1/</text>
<text x="423" y="120">4</text>
<text x="310" y="131" transform="rotate(-90 310 131)">16</text>
<text x="317" y="131" transform="rotate(-90 317 131)">16</text>
<text x="362" y="131" transform="rotate(-90 362 131)">16</text>
<text x="369" y="131" transform="rotate(-90 369 131)">16</text>
<text x="417" y="131" transform="rotate(-90 417 131)">16</text>
<text x="424" y="131" transform="rotate(-90 424 131)">16</text>
<text x="309" y="135" transform="rotate(-90 309 135)">15/</text>
<text x="316" y="133" transform="rotate(-90 316 133)">3/</text>
<text x="360" y="133" transform="rotate(-90 360 133)">3/</text>
<text x="367" y="133" transform="rotate(-90 367 133)">7/</text>
<text x="416" y="133" transform="rotate(-90 416 133)">7/</text>
<text x="422" y="135" transform="rotate(-90 422 135)">11/</text>
<text x="296" y="148">7/</text>
<text x="299" y="150">16</text>
<text x="313" y="148">1/</text>
<text x="316" y="150">4</text>
<text x="365" y="148">1/</text>
<text x="367" y="150">4</text>
<text x="420" y="148">1/</text>
<text x="423" y="150">4</text>
<text x="438" y="148">7/</text>
<text x="441" y="150">16</text>
<text x="303" y="155" transform="rotate(-90 303 155)">4</text>
<text x="301" y="158" transform="rotate(-90 301 158)">3/</text>
<text x="298" y="184">1/</text>
<text x="301" y="185">16</text>
<text x="340" y="184">1/</text>
<text x="343" y="185">4</text>
<text x="394" y="184">1/</text>
<text x="397" y="185">4</text>
<text x="437" y="184">1/</text>
<text x="439" y="185">16</text>
<text x="365" y="197" transform="rotate(-90 365 197)">8</text>
<text x="446" y="195" transform="rotate(-90 446 195)">5/</text>
<text x="447" y="192" transform="rotate(-90 447 192)">8</text>
<text x="277" y="202">1/</text>
<text x="279" y="204">2</text>
<text x="363" y="200" transform="rotate(-90 363 200)">5/</text>
<text x="457" y="205">1/</text>
<text x="460" y="206">2</text>
<text x="248" y="214" transform="rotate(-90 248 214)">1/</text>
<text x="250" y="211" transform="rotate(-90 250 211)">2</text>
<text x="276" y="213">1/</text>
<text x="279" y="215">2</text>
<text x="366" y="214">3/</text>
<text x="459" y="214">1/</text>
<text x="462" y="216">2</text>
<text x="368" y="216">8</text>
<text x="553" y="222">1/</text>
<text x="561" y="222">1/</text>
<text x="462" y="225" transform="rotate(-90 462 225)">1/</text>
<text x="464" y="223" transform="rotate(-90 464 223)">2</text>
<text x="556" y="224">8</text>
<text x="563" y="224">8</text>
<text x="534" y="257">1/</text>
<text x="537" y="259">4</text>
<text x="534" y="264">1/</text>
<text x="537" y="266">4</text>
<text x="473" y="273">1/</text>
<text x="476" y="274">2</text>
<text x="256" y="285">9/</text>
<text x="258" y="286">16</text>
<text x="259" y="291">1/</text>
<text x="261" y="293">2</text>
<text x="258" y="298">13/</text>
<text x="262" y="300">16</text>
<text x="401" y="300">1/</text>
<text x="346" y="302" transform="rotate(-90 346 302)">16</text>
<text x="382" y="304" transform="rotate(-90 382 304)">11/</text>
<text x="384" y="300" transform="rotate(-90 384 300)">16</text>
<text x="404" y="301">4</text>
<text x="441" y="301">7/</text>
<text x="443" y="303">16</text>
<text x="345" y="306" transform="rotate(-90 345 306)">15/</text>
<text x="401" y="307">1/</text>
<text x="404" y="309">4</text>
<text x="447" y="311" transform="rotate(-90 447 311)">16</text>
<text x="446" y="316" transform="rotate(-90 446 316)">11/</text>
<text x="355" y="319">7/</text>
<text x="358" y="321">8</text>
<text x="374" y="319">7/</text>
<text x="377" y="321">8</text>
<text x="469" y="329" transform="rotate(-90 469 329)">4</text>
<text x="467" y="331" transform="rotate(-90 467 331)">3/</text>
<text x="476" y="339" transform="rotate(-90 476 339)">1/</text>
<text x="478" y="337" transform="rotate(-90 478 337)">2</text>
<text x="467" y="347" transform="rotate(-90 467 347)">3/</text>
<text x="469" y="345" transform="rotate(-90 469 345)">4</text>
<text x="363" y="353" transform="rotate(-90 363 353)">5/</text>
<text x="365" y="350" transform="rotate(-90 365 350)">8</text>
<text x="364" y="404">7/</text>
<text x="367" y="405">8</text>
<text x="371" y="404">1/</text>
<text x="373" y="405">4</text>
<text x="362" y="411">1/</text>
<text x="365" y="413">2</text>
<text x="368" y="411">7/</text>
<text x="371" y="413">16</text>
<text x="362" y="419">1/</text>
<text x="368" y="419">13/</text>
<text x="365" y="420">8</text>
<text x="373" y="420">16</text>
<text x="333" y="437">3/</text>
<text x="336" y="439">4</text>
</g>
<g font-size="4.2">
<text x="823" y="49">5/</text>
<text x="825" y="51">8</text>
<text x="776" y="56">5/</text>
<text x="778" y="57">16</text>
<text x="772" y="62">1/</text>
<text x="774" y="63">2</text>
<text x="772" y="68">3/</text>
<text x="774" y="70">8</text>
<text x="778" y="68">5/</text>
<text x="780" y="70">8</text>
<text x="769" y="75">3/</text>
<text x="770" y="76">4</text>
<text x="769" y="94">3/</text>
<text x="770" y="95">4</text>
<text x="823" y="94">1/</text>
<text x="825" y="95">4</text>
<text x="769" y="100">3/</text>
<text x="770" y="101">4</text>
<text x="823" y="100">3/</text>
<text x="825" y="101">4</text>
<text x="769" y="106">1/</text>
<text x="770" y="108">2</text>
<text x="823" y="106">1/</text>
<text x="825" y="108">2</text>
</g>
<g font-size="4">
<text x="274" y="86">3/</text>
<text x="276" y="88">16</text>
<text x="457" y="86">3/</text>
<text x="460" y="88">16</text>
</g>
<g font-size="3.7">
<text x="17" y="551" transform="rotate(-90 17 551)">18:24:06</text>
<text x="17" y="561" transform="rotate(-90 17 561)">2025</text>
<text x="17" y="570" transform="rotate(-90 17 570)">Jun 17</text>
<text x="17" y="593" transform="rotate(-90 17 593)">PRINTED ON</text>
</g>
</svg>
